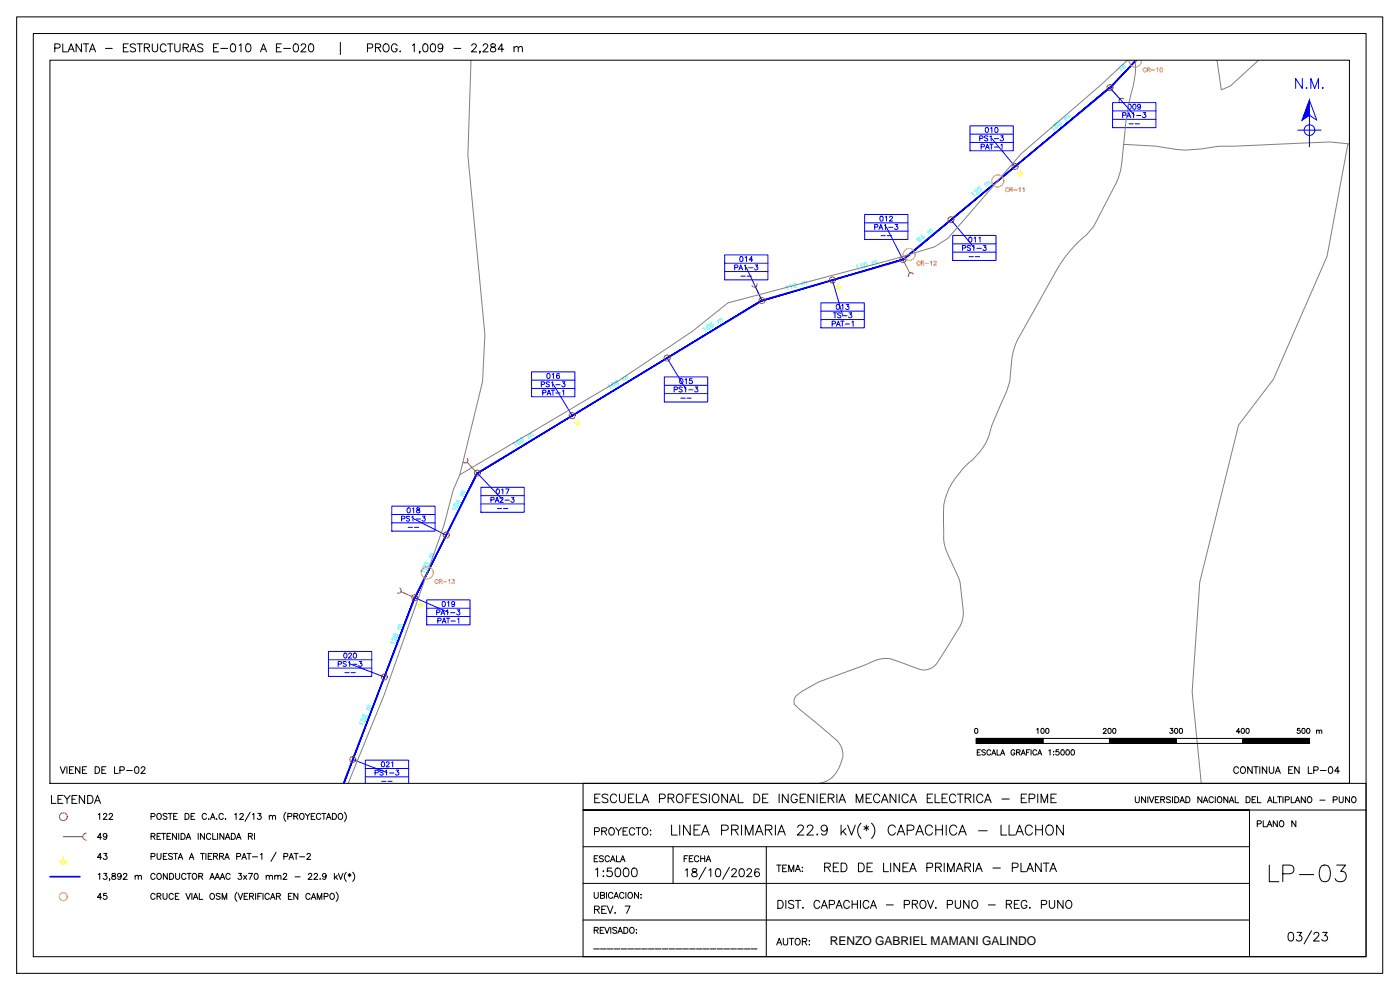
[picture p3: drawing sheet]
<svg xmlns="http://www.w3.org/2000/svg" width="420mm" height="297mm" viewBox="0 0 420 297" stroke-linecap="round" stroke-linejoin="round" font-family="sans-serif">
<!-- layer: RP_CONDUCTOR -->
<path d="M124.4 179.3l-21.4 55.7h.3zM124.4 179.3l.2 .1-21.3 55.6zM143.2 141.9l-18.8 37.4 .2 .1zM143.2 141.9l.2 .2-18.8 37.3zM143.2 141.9l.2 .2 85.2-52zM143.4 142.1l85.2-52 .1 .2zM228.6 90.1l.1 .2 42.2-12.5zM228.7 90.3l42.2-12.5 .1 .2zM270.9 77.8l.1 .2 62-51.8zM271 78l62-51.8 .2 .2zM340.8 18.1l-7.8 8.1 .2 .2zM340.8 18.1h.4l-8 8.3z" fill="#00f" stroke="#00f" stroke-width=".3"/>
<!-- layer: RP_POSTE -->
<g fill="none" stroke="#f00" stroke-width=".3">
<circle cx="333.1" cy="26.3" r=".9"/>
<circle cx="304.6" cy="49.9" r=".9"/>
<circle cx="271" cy="77.9" r=".9"/>
<circle cx="285.4" cy="65.9" r=".9"/>
<circle cx="228.7" cy="90.2" r=".9"/>
<circle cx="249.8" cy="84" r=".9"/>
<circle cx="200.2" cy="107.4" r=".9"/>
<circle cx="171.7" cy="124.7" r=".9"/>
<circle cx="143.3" cy="142" r=".9"/>
<circle cx="124.5" cy="179.3" r=".9"/>
<circle cx="133.9" cy="160.6" r=".9"/>
<circle cx="115.3" cy="203.1" r=".9"/>
<circle cx="105.9" cy="227.9" r=".9"/>
<circle cx="19" cy="245" r="1.17"/>
</g>
<!-- layer: RP_RETENIDA -->
<path d="M333.1 26.3l3 3.4M271 77.9l2 4M226.7 86.1l2 4.1M227.1 85a.79 .79 0 0 1-.4 1.1 .79 .79 0 0 1-1-.4M274.1 82.2a.79 .79 0 0 0-1.1-.3 .79 .79 0 0 0-.3 1.1M140.2 138.7l3.1 3.3M140.2 137.6a.79 .79 0 0 1 0 1.1 .79 .79 0 0 1-1.2 0M119.9 176.5a.79 .79 0 0 1 .5 1 .79 .79 0 0 1-1.1 .4M120.3 177.5l4.2 1.8M19 251h5.8M25.9 250a1.05 1.05 0 0 0-1.1 1 1.05 1.05 0 0 0 1.1 1.1" fill="none" stroke="#f00" stroke-width=".3"/>
<!-- layer: RP_CUADROPOSTE -->
<g fill="none" stroke="#00f" stroke-width=".3">
<path d="M291.1 37.7h13v7.5h-13zM333.1 26.3l7.3 8.3M333.9 30.8h13v7.5h-13zM333.9 33.3h13M333.9 35.8h13M291.1 40.2h13M291.1 42.7h13M297.6 41.5l7 8.5M217.5 76.5h13v7.5h-13zM217.5 79h13M259.5 64.4h13v7.4h-13zM259.5 66.9h13"/>
<path d="M259.5 69.3h13M266 68.1l5 9.8M285.4 65.9l7 8.5M285.9 70.6h13v7.6h-13zM285.9 73.2h13M285.9 75.7h13M217.5 81.5h13M224 80.2l4.7 10M246.4 90.9h13v7.5h-13zM246.4 93.4h13M246.4 95.9h13M249.8 84l3.1 10.6"/>
<path d="M159.5 111.6h13v7.4h-13zM159.5 114.1h13M159.5 116.6h13M166 115.3l5.7 9.4M199.4 113.1h13v7.5h-13zM199.4 115.6h13M199.4 118.1h13M200.2 107.4l5.7 9.4M117.6 151.9h13v7.5h-13zM117.6 154.4h13M117.6 156.9h13M124.1 155.6l9.8 5"/>
<path d="M143.3 142l7.5 8M144.3 146.2h13v7.5h-13zM144.3 148.7h13M144.3 151.2h13M124.5 179.3l10.1 4.4M128.1 180h13v7.5h-13zM98.6 195.5h13v7.5h-13zM98.6 198h13M105.1 199.2l10.2 3.9M128.1 182.5h13M128.1 185h13M98.6 200.5h13"/>
<path d="M105.9 227.9l10.2 3.9M109.6 235v-6.9h13v6.9M109.6 230.6h13M109.6 233.1h13"/>
</g>
<!-- layer: RP_VANO -->
<g fill="none" stroke="#0ff" stroke-width=".3">
<path d="M337.2 19.5a.4 .4 0 0 1-.1 .7 .4 .4 0 0 1-.6-.4 .4 .4 0 0 1 .5-.4l.7 .8-.5 .3M338.5 18.2l.6 .6M338.7 18.1l-.1 .3M339.3 18.1l.3 .2M315.5 38.4l.1-.4 .8 1M316.4 37.3l-.1 .3 .2 .2a.54 .54 0 0 1 .6-.3 .54 .54 0 0 1 .4 .5l-.3 .3h-.4l-.1-.4 .3-.6-.2-.2zM317.7 36.3l-.5 .4 .3 .4a.46 .46 0 0 1 .5-.4 .46 .46 0 0 1 .4 .6 .46 .46 0 0 1-.6 .3M319.4 35.4l.5 .7M319.5 35.6l.4-.5 .6 .6M320.1 35.2l.3-.6 .6 .6M335.5 20.7l.6-.6 .5 1.3M291.7 58.2v-.4l.9 1"/>
<path d="M292.5 57.5v-.4l.6-.1v1.3l.7-.5M293.8 56.1l-.5 .4 .4 .4a.46 .46 0 0 1 .5-.4 .46 .46 0 0 1 .4 .6 .46 .46 0 0 1-.7 .3M295.5 55.2l.6 .7M295.7 55.4l.1-.4 .3-.1 .5 .6M296.2 55l.4-.6 .5 .6M257 79.8l.2-.3 .4 1.2M258.2 79.5l.2-.4 .4 1.3M259.3 79a.59 .59 0 0 1 .8 .3 .59 .59 0 0 1-.5 .8l-.3-.4zM261.7 78.6l.3 .9M261.8 78.9l.5-.4 .3 .8M262.4 78.7l.6-.4 .3 .8M276 71.5a.4 .4 0 0 1-.2 .6 .4 .4 0 0 1-.6-.4 .4 .4 0 0 1 .6-.4l.6 .9-.6 .3"/>
<path d="M277.3 70.9l-.7 .6-.1-1 .8 1M278.3 69.5l.6 .7M278.5 69.7l.3-.5 .6 .6M279 69.3l.1-.4 .2-.1 .6 .5M211 98.6l.1-.4 .7 1.1M212.5 97.5h-.1a.59 .59 0 0 0-.3 .8 .59 .59 0 0 0 .9 .2 .41 .41 0 0 0-.4-.6 .41 .41 0 0 0-.3 .6M213.6 96.9h-.3a.58 .58 0 0 0-.1 .9 .58 .58 0 0 0 .9-.1 .4 .4 0 0 0-.5-.4 .4 .4 0 0 0-.3 .6M215.3 96.2l.4 .7M215.4 96.4l.4-.5 .5 .7M216 96l.4-.4 .5 .6M235.8 86l.3-.4 .3 1.3M237 85.6l.2-.3 .4 1.2"/>
<path d="M238.1 85.1a.59 .59 0 0 1 .9 .4 .59 .59 0 0 1-.5 .7l-.4-.4zM240.6 84.8l.2 .8M240.6 85l.6-.3 .3 .7M241.3 84.8l.2-.3h.3l.3 .7M182.5 115.8l.1-.3 .7 1.1M184.1 114.8h-.3a.58 .58 0 0 0-.1 .9 .58 .58 0 0 0 .9-.1 .4 .4 0 0 0-.6-.4 .4 .4 0 0 0-.2 .6M185.1 114.2l-.1-.1a.59 .59 0 0 0-.3 .8 .59 .59 0 0 0 .9 .2 .4 .4 0 0 0-.4-.5 .4 .4 0 0 0-.4 .5M186.8 113.5l.4 .7M186.9 113.7l.1-.4 .3-.1 .5 .6M187.5 113.3l.1-.4 .3-.1 .5 .7M154.1 133.1l.1-.4 .7 1.1M155.6 132.1l-.1-.1a.59 .59 0 0 0-.3 .8 .59 .59 0 0 0 .8 .2 .4 .4 0 0 0-.3-.5 .4 .4 0 0 0-.4 .5"/>
<path d="M156.7 131.4h-.2a.59 .59 0 0 0-.2 .8 .59 .59 0 0 0 .8 .2 .41 .41 0 0 0-.4-.6 .41 .41 0 0 0-.3 .6M158.3 130.7l.5 .8M158.5 130.9l.4-.4 .5 .6M159 130.6l.2-.4 .3-.1 .4 .7M135.8 152.8v-.4l1.1 .6M136.5 151.2a.64 .64 0 0 1 .8 .1 .64 .64 0 0 1 0 .8 .65 .65 0 0 1-.8-.1 .65 .65 0 0 1 0-.8zM137.9 150.2l-.5 .8-.5-.9 1.2 .6M138.2 148.5l.8 .4M139.3 148.3l-.7-.3-.3 .2 .1 .4M139.6 147.7l-.7-.3-.2 .6M126.4 171.5v-.4l1.1 .6M127.1 169.8a.64 .64 0 0 1 .8 .2 .64 .64 0 0 1 0 .8 .65 .65 0 0 1-.8-.1 .65 .65 0 0 1 0-.9z"/>
<path d="M127.6 168.7l-.3 .5 .5 .3a.46 .46 0 0 1 .3-.6 .46 .46 0 0 1 .6 .4 .46 .46 0 0 1-.5 .5M128.8 167.2l.8 .4M129.9 167l-.7-.3-.3 .2 .1 .4M130.2 166.4l-.7-.3-.2 .6M117.4 193l-.1-.4 1.2 .5M118.3 190.1l-.2 .4 .2 .3 .8-.5a.43 .43 0 0 1 .3 .6 .43 .43 0 0 1-.6 .2l-.1-.8zM119.1 191.6l-.3 .8-.7-1.1-.4 .4 .2 .3M119.3 188.5l.8 .3M120.4 188.2l-.8-.2-.2 .2 .1 .4M120.6 187.6l-.8-.3-.1 .3 .1 .4M108.1 217.3l-.1-.4 1.2 .5M108.3 216.1l.2-.6 .4 .5a.43 .43 0 0 1 .5-.2 .43 .43 0 0 1 .3 .5 .43 .43 0 0 1-.5 .3"/>
<path d="M110 212.8l.8 .3M110.2 214.7l-.3 .8-.6-1.1-.4 .2 .1 .5M111.1 212.5l-.8-.3-.2 .3 .2 .4M111.3 211.8l-.7-.2-.1 .6"/>
</g>
<!-- layer: RP_PTIERRA -->
<g fill="none" stroke="#ff0" stroke-width=".3">
<path d="M305.2 52h2M305.6 52.4h1.3M305.9 52.8h.6M306.2 51v1M250.4 86h2M250.8 86.5h1.3M251.1 86.9h.6M251.4 85.1v.9M172.3 126.7h2M172.7 127.1h1.3M173 127.5h.6M173.3 125.7v1"/>
<path d="M125.1 181.3h2M125.4 181.7h1.3M125.8 182.1h.6M126.1 180.3v1M17.7 258.3h2.6M18.1 258.9h1.7M18.6 259.4h.8M19 257.1v1.2"/>
</g>
<!-- layer: VIAS -->
<path d="M141.4 18.1l-1 28.5 5.1 53.8-.7 14.1-6.8 27.9M338.3 18.1l-7.6 7.1-24.2 20.9-22 25.4-4 2.6-12.6 3.7-49.4 13.1-10.7 8.5-21.9 14.7-47.9 28.3-2 4.6-2.8 10.7-17.9 50.8-10.8 26.5M340.7 18.1a24.7 24.7 0 0 1-1.4 10.6l-1.1 5.8-.6 5.2a74.2 74.2 0 0 1-1.5 12.2l-1.1 3.1-6.8 13-2.1 2.4a37 37 0 0 0-9.1 10.9l-11.7 20.8a18.8 18.8 0 0 0-1.8 7.1l-.5 5.3-1 3-4.4 10.3a17.4 17.4 0 0 1-6.8 11 24 24 0 0 0-7.6 12.7v8.5a11.7 11.7 0 0 0 1.2 6.1l3.7 8.6 .9 7.8a8.7 8.7 0 0 1-.9 5.4l-6.6 10.6a4.8 4.8 0 0 1-6 2.1l-5.5-2a8.7 8.7 0 0 0-7.7-.3l-3.1 1.4-13.5 4.9-5 2.8-1.8 1.4a2.62 2.62 0 0 0-.5 2.5l12.8 10.9a6 6 0 0 1 1.1 7.1 7.7 7.7 0 0 1-6.4 5.7M365.3 18.1l1.2 8.9 2.7-1.1 8.5-7.8M404.5 43.1l-6.2 33.8-16.1 36.9-10.5 13.7-11.6 47.2-2.3 32.9 2.7 27.4M405 43.3l-5.9-.7-28.6 1.3h-4.8a37.9 37.9 0 0 1-18.9-.1l-9.6-.5" fill="none" stroke="#808080" stroke-width=".3"/>
<!-- layer: CRUCES -->
<g fill="none" stroke="#ff7f00" stroke-width=".3">
<path d="M339 18.1a1.79 1.79 0 0 0 1.7 2.1 1.79 1.79 0 0 0 1.8-2.1M131.4 174.1a.44 .44 0 0 0-.5-.2 .44 .44 0 0 0-.3 .4v.3a.43 .43 0 0 0 .3 .5 .43 .43 0 0 0 .5-.3M131.8 174.4h.7l.1-.4-.8-.1v1.2M132.2 174.4l.5 .7M133.1 174.5h1M134.6 174.1l.3-.2v1.2M135.7 173.9h.7l-.4 .4a.4 .4 0 0 1 .3 .7 .4 .4 0 0 1-.7-.2"/>
<circle cx="299.4" cy="54.3" r="1.81"/>
<circle cx="272.8" cy="76.3" r="1.81"/>
<circle cx="128.2" cy="171.8" r="1.81"/>
<circle cx="19" cy="269" r="1.2"/>
</g>
<!-- layer: MARCO -->
<path d="M5 5.1h410v286.9h-410zM10 10.1h400v276.9h-400zM15 18.1h390v216.9h-390z" fill="none" stroke="#000" stroke-width=".3"/>
<!-- layer: NM -->
<g fill="none" stroke="#00f" stroke-width=".3">
<path d="M389.5 39.1h7M393 30.1l2.2 6-2.2-1.5-2.2 1.5zM393 34.6v9.5"/>
<circle cx="393" cy="39" r="1.6"/>
</g>
<path d="M393 30.1v4.5h-1.7zM391.3 34.6l-.5 1.5 2.2-1.5z" fill="#00f" stroke="#00f" stroke-width=".3"/>
<!-- layer: ROTULO -->
<g fill="none" stroke="#000" stroke-width=".3">
<path d="M16.4 14.4h1.1a.64 .64 0 0 0 .6-.6 .64 .64 0 0 0-.6-.6h-1.1v2.4M18.8 13.2v2.4h1.4M20.4 15.6l1-2.4 .9 2.4M20.8 14.8h1.1M24.4 13.2v2.4l-1.6-2.4v2.4M25 13.2h1.6M25.8 13.2v2.4M26.8 15.6l1-2.4 .9 2.4M27.2 14.8h1.1M31.6 14.5h2.1M37 14.3h.9M38.5 13.2h-1.5v2.4h1.5"/>
<path d="M40.7 13.5a.9 .9 0 0 0-.9-.4 .9 .9 0 0 0-.7 .6l.2 .4 1.1 .4 .3 .7a1.07 1.07 0 0 1-1.6 0M41.1 13.2h1.6M41.9 13.2v2.4M43.3 14.3l1.4-.1 .2-.3-.1-.5-.5-.2h-1v2.4M44.1 14.3l.8 1.3M45.7 13.2v1.7a.81 .81 0 0 0 .8 .7 .81 .81 0 0 0 .8-.7v-1.7M49.8 13.7a.88 .88 0 0 0-1-.6 .88 .88 0 0 0-.7 1v.6a.88 .88 0 0 0 .7 .9 .88 .88 0 0 0 1-.6M50.3 13.2h1.6M51.1 13.2v2.4M52.5 13.2v1.7a.8 .8 0 0 0 .7 .7 .8 .8 0 0 0 .8-.7v-1.7M55 14.3l1.3-.1 .3-.3-.1-.5-.5-.2h-1v2.4M55.8 14.3l.8 1.3"/>
<path d="M57 15.6l.9-2.4 .9 2.4M57.4 14.8h1.1M60.9 13.5a.89 .89 0 0 0-.9-.4 .89 .89 0 0 0-.7 .6l.2 .4 1.2 .4 .2 .7a1.05 1.05 0 0 1-1.6 0M64.1 14.3h.9M65.6 13.2h-1.5v2.4h1.5M66.3 14.5h2M69.5 13.3a.76 .76 0 0 1 1.1 .3 1.12 1.12 0 0 1 .1 1.4 1.12 1.12 0 0 1-1.2 .4l-.4-.9zM71.8 13.6l.5-.4v2.4M74 13.3a.76 .76 0 0 1 1.2 .3 1.12 1.12 0 0 1 .1 1.4 1.12 1.12 0 0 1-1.3 .4l-.3-.9zM78.2 15.6l.9-2.4 .9 2.4M78.5 14.8h1.2M83 14.3h.9"/>
<path d="M84.4 13.2h-1.4v2.4h1.4M85.1 14.5h2.1M88.3 13.3a.76 .76 0 0 1 1.2 .3l.1 .6a1.03 1.03 0 0 1-.9 1.4 1.55 1.55 0 0 1-.4-2.3zM90.4 13.7l.2-.4 .7-.1 .4 .2 .1 .5-1.5 1.7h1.6M92.9 13.3a.76 .76 0 0 1 1.1 .3l.1 .6a1.03 1.03 0 0 1-.9 1.4 1.55 1.55 0 0 1-.3-2.3zM102.2 12.7v3.7M110.3 14.4l1.4-.1 .2-.3-.1-.6-.5-.2h-1v2.4M112.7 14.3l1.3-.1 .3-.6-.6-.4h-1v2.4M113.5 14.3l.8 1.3M115.4 13.3a1.19 1.19 0 0 1 1.5 .8 1.19 1.19 0 0 1-.8 1.5 1.25 1.25 0 0 1-1.2-.9 1.25 1.25 0 0 1 .5-1.4zM119.2 13.7a.88 .88 0 0 0-1-.6 .88 .88 0 0 0-.7 1v.6a.86 .86 0 0 0 .8 .9 .86 .86 0 0 0 .9-.9h-.6M120 15.4h.2z"/>
<path d="M123.8 13.6l.5-.4v2.4M126 15.4h-.2h.2l-.2 .6M127.2 13.3a.76 .76 0 0 1 1.1 .3l.1 .6a1.03 1.03 0 0 1-.9 1.4 1.55 1.55 0 0 1-.3-2.3zM129.5 13.3a.76 .76 0 0 1 1.1 .3l.1 .6a1.03 1.03 0 0 1-.9 1.4 1.55 1.55 0 0 1-.3-2.3zM132.9 14a.74 .74 0 0 1-1 .6 .74 .74 0 0 1-.3-1.1 .74 .74 0 0 1 1.2 0 1.28 1.28 0 0 1-.8 2.1l-.5-.4M136.2 14.5h2.1M141.6 13.7l.2-.4 .7-.1 .3 .2 .2 .5-1.5 1.7h1.6M144.1 15.4h-.2h.2l-.2 .6M145 13.7l.2-.4 .7-.1 .4 .2 .1 .5-1.5 1.7h1.6M147.4 13.3a.5 .5 0 0 0 .2 .8 .85 .85 0 0 1 1 .3 .85 .85 0 0 1-.1 1l-.7 .2-.5-.3a.88 .88 0 0 1 .1-.9 .88 .88 0 0 1 .9-.3 .48 .48 0 0 0 .2-.8zM151.2 14.8h-1.7l1.1-1.6v2.4M154.3 14.4l.5-.4 .6 .1 .1 1.5"/>
<path d="M154.3 14v1.6M155.5 14.4l.6-.4 .6 .1 .1 1.5M292.7 218.6a.74 .74 0 0 1 .9 .6 .74 .74 0 0 1-.5 .9l-.6-.3zM175 235h235v52h-235zM293 221.6h20v1.5h-20zM293.3 225.7h.6M294.3 224.9h-1v1.7h1M295.7 225.2l-.4-.3-.6 .3v.3l1 .4v.4l-.4 .3-.6-.3M297.3 225.3a.59 .59 0 0 0-.6-.4 .59 .59 0 0 0-.5 .7v.3a.59 .59 0 0 0 .5 .7 .59 .59 0 0 0 .6-.4M297.6 226.6l.6-1.7 .7 1.7M297.9 226h.7M299.2 224.9v1.7h.9"/>
<path d="M300.3 226.6l.6-1.7 .6 1.7M300.5 226h.8M304.6 225.3a.59 .59 0 0 0-.7-.4 .59 .59 0 0 0-.5 .7v.3a.57 .57 0 0 0 .6 .7 .57 .57 0 0 0 .6-.7h-.4M305.1 225.7l.9-.1 .1-.5-1-.2v1.7M305.6 225.7l.6 .9M306.5 226.6l.6-1.7 .6 1.7M306.7 226h.8M308.1 225.7h.6M309.1 224.9h-1v1.7M309.4 224.9v1.7M311.1 225.3a.59 .59 0 0 0-.7-.4 .59 .59 0 0 0-.4 .7v.3a.59 .59 0 0 0 .4 .7 .59 .59 0 0 0 .7-.4M311.4 226.6l.6-1.7 .6 1.7"/>
<path d="M311.7 226h.7M313 221.6h20v1.5h-20zM314.8 225.3l.4-.4v1.7M316.2 225.5h.1M316.2 226.4h.1M317.7 224.9h-.7l-.1 .7a.57 .57 0 0 1 .9 0 .57 .57 0 0 1-.2 .9 .57 .57 0 0 1-.8-.2M318.6 225a.79 .79 0 0 1 .9 .6 .79 .79 0 0 1-.5 1l-.6-.3-.1-.7zM320.1 225a.79 .79 0 0 1 .9 .6 .79 .79 0 0 1-.5 1l-.5-.3-.1-.7zM321.6 225a.79 .79 0 0 1 1 .6 .79 .79 0 0 1-.6 1l-.5-.3-.1-.7zM333 221.6h20v1.5h-20zM340.7 239v1.3l.5 .5 .6-.2 .1-1.6M343.8 239v1.8l-1.2-1.8v1.8"/>
<path d="M344.5 239v1.8M344.9 239l.7 1.8 .7-1.8M346.7 239.9h.7M347.8 239h-1.1v1.8h1.1M348.4 239.9l1-.1 .1-.6-1.1-.2v1.8M349 239.9l.5 .9M351.3 239.3l-.5-.3-.6 .1v.6l.9 .4 .2 .5-.5 .2-.7-.2M351.9 239v1.8M352.6 239h.5a.95 .95 0 0 1 .7 .9 .95 .95 0 0 1-.7 .9h-.5zM353 221.6h20v1.5h-20zM355.9 239h.6a.95 .95 0 0 1 .6 .9 .95 .95 0 0 1-.6 .9h-.6zM360.7 239v1.8l-1.2-1.8v1.8"/>
<path d="M364.1 239.5a.66 .66 0 0 0-.7-.5 .66 .66 0 0 0-.6 .7v.5a.67 .67 0 0 0 .6 .6 .67 .67 0 0 0 .7-.4M364.7 239v1.8M365.5 239.3l.2-.2a.84 .84 0 0 1 1 .8 .84 .84 0 0 1-1 .9l-.4-.6zM368.5 239v1.8l-1.2-1.8v1.8M370.7 239v1.8h1.1M373 221.6h20v1.5h-20zM374 239h.6a.97 .97 0 0 1 .6 .9 .97 .97 0 0 1-.6 .9h-.6zM375.8 239.9h.7M376.9 239h-1.1v1.8h1.1M377.4 239v1.8h1M382.2 239v1.8h1M383.4 239h1.2"/>
<path d="M384 239v1.8M385 239v1.8M385.7 240l1.1-.1v-.7l-1.1-.2v1.8M387.5 239v1.8h1.1M391.7 239v1.8l-1.2-1.8v1.8M392.7 239.1a.84 .84 0 0 1 1 .8 .84 .84 0 0 1-1 .9l-.4-.6zM400.1 240l1.1-.1v-.7l-1.1-.2v1.8M401.9 239v1.3l.5 .5 .6-.2 .1-1.6M405 239v1.8l-1.2-1.8v1.8M406 239.1a.84 .84 0 0 1 1 .8 .84 .84 0 0 1-1 .9l-.4-.6zM175 254h200M201.5 247.6v3h1.8"/>
<path d="M202 254v11.1M204 247.6v3M207.1 247.6v3l-2-3v3M208.3 249h1.1M210.1 247.6h-1.8v3h1.8M210.5 250.6l1.2-3 1.1 3M211 249.5h1.4M216.6 249.1l1.7-.1a.79 .79 0 0 0 .2-.9 .79 .79 0 0 0-.7-.5h-1.2v3M219.6 249l1.7-.2 .3-.4-.2-.6-.6-.2h-1.2v3M220.6 249l1 1.6M222.5 247.6v3M223.7 250.6v-3l1.1 3 1.2-3v3"/>
<path d="M226.7 250.6l1.1-3 1.2 3M227.1 249.5h1.5M229.7 249l1.7-.2 .3-.4-.1-.6-.6-.2h-1.3v3M230 254v33M230.7 249l1 1.6M232.7 247.6v3M233.4 250.6l1.1-3 1.2 3M233.8 249.5h1.5M239.4 248.3l.2-.5 .4-.2 .8 .1a.66 .66 0 0 1 .2 1l-1.7 1.9h2M242.3 248.3l.1-.5 .4-.2 .9 .1a.66 .66 0 0 1 .1 1l-1.7 1.9h2M245.3 250.3v.3zM248.3 248.5a.93 .93 0 0 1-1.3 .9 .93 .93 0 0 1-.4-1.5 .93 .93 0 0 1 1.5 .1 2.71 2.71 0 0 1-.3 2.4 .87 .87 0 0 1-1.3-.3"/>
<path d="M252.4 247.6v3M253 249.4l1 1.2M253.8 248.5l-1.4 1.5M254.4 247.6l1.1 3 1.2-3M258.4 247a3.1 3.1 0 0 0 0 4.6M259.3 248l1.4 .8M260 247.6v1.7M260.7 248l-1.4 .8M261.6 247a3.1 3.1 0 0 1 0 4.6M268.7 248.3a1.1 1.1 0 0 0-1.3-.8 1.1 1.1 0 0 0-.8 1.2 1.32 1.32 0 0 0 .2 1.4 1.32 1.32 0 0 0 1.5 .3l.4-.6M269.3 250.6l1.1-3 1.1 3M269.7 249.5h1.4"/>
<path d="M272.3 249.1h1.3a.78 .78 0 0 0 .7-.8 .78 .78 0 0 0-.7-.7h-1.3v3M274.8 250.6l1.2-3 1.1 3M275.3 249.5h1.4M279.8 248.3a1.1 1.1 0 0 0-1.2-.8 1.1 1.1 0 0 0-.9 1.2 1.31 1.31 0 0 0 .3 1.4 1.31 1.31 0 0 0 1.4 .3l.4-.6M280.8 249h2M280.8 247.6v3M282.8 247.6v3M284 247.6v3M287.1 248.3a1.1 1.1 0 0 0-1.2-.8 1.1 1.1 0 0 0-.9 1.2 1.31 1.31 0 0 0 .3 1.4 1.31 1.31 0 0 0 1.4 .3l.4-.6M287.7 250.6l1.1-3 1.2 3M288.1 249.5h1.5M293.7 249.3h2.6"/>
<path d="M300.4 247.6v3h1.7M302.8 247.6v3h1.7M304.8 250.6l1.2-3 1.1 3M305.3 249.5h1.4M309.8 248.3a1.1 1.1 0 0 0-1.2-.8 1.1 1.1 0 0 0-.9 1.2 1.31 1.31 0 0 0 .3 1.4 1.31 1.31 0 0 0 1.4 .3l.4-.6M310.8 249h2M310.8 247.6v3M312.8 247.6v3M314.1 248a1.1 1.1 0 0 1 1.3-.4 1.1 1.1 0 0 1 .7 1.1 1.32 1.32 0 0 1-.3 1.4 1.32 1.32 0 0 1-1.4 .3 1.85 1.85 0 0 1-.3-2.4zM319.1 247.6v3l-2-3v3M354.1 240.8l.7-1.8 .7 1.8M354.4 240.2h.8"/>
<path d="M361.1 240.8l.7-1.8 .7 1.8M361.4 240.2h.8M368.9 240.8l.7-1.8 .7 1.8M369.2 240.2h.8M380.4 240.8l.7-1.8 .7 1.8M380.7 240.2h.8M388.7 240.8l.7-1.8 .7 1.8M389 240.2h.8M396.1 240.1h1.5M410 243h-235h200v44M175 276h200M175 265.1h200"/>
<path d="M178.3 267.7v1.3l.5 .5 .7-.2v-1.6M178.3 279.1l1.1-.1 .1-.6-1.2-.2v1.8M178.9 279.1l.6 .9M180.1 279.1h.7M180.2 268.6l1.1-.1v-.6l-1.1-.2v1.8l1.1-.1 .1-.4-.4-.4M181.3 278.2h-1.2v1.8h1.2M181.5 278.2l.7 1.8 .7-1.8M182 267.7v1.8M183.3 278.2v1.8M183.9 268.2a.66 .66 0 0 0-.8-.5 .66 .66 0 0 0-.5 .7 .74 .74 0 0 0 .2 1 .74 .74 0 0 0 1-.1l.1-.2M184.2 269.5l.7-1.8 .7 1.8M184.5 269h.9"/>
<path d="M185.1 278.5l-.4-.3-.8 .3 .2 .4 1 .6v.3l-.4 .2-.8-.2M185.7 279.4h.9M187.2 268.2a.66 .66 0 0 0-.7-.5 .66 .66 0 0 0-.6 .7 .74 .74 0 0 0 .3 1 .74 .74 0 0 0 1-.1v-.2M187.2 278.2h.6a.95 .95 0 0 1 .7 .9 .95 .95 0 0 1-.7 .9h-.6zM187.8 267.7v1.8M188.8 267.8a.84 .84 0 0 1 1 .8 .84 .84 0 0 1-1 .9l-.4-.6zM189.3 278.3a.84 .84 0 0 1 1.1 .8 .84 .84 0 0 1-1.1 .9l-.3-.6zM190.9 278.9h.2zM190.9 280h.2zM191.6 267.7v1.8l-1.2-1.8v1.8M192.3 268.4h.2zM192.3 269.5h.2z"/>
<path d="M205.7 261.1l.5-.4v2.3M207.8 260.8a.49 .49 0 0 0 .3 .8l.4 .1a.69 .69 0 0 1 .7 .6 .69 .69 0 0 1-.6 .7h-.4a.69 .69 0 0 1-.6-.7 .69 .69 0 0 1 .7-.6l.4-.1a.47 .47 0 0 0 .3-.8zM211.8 260.2l-2 3.6M212.7 261.1l.6-.4v2.3M215 260.8a.8 .8 0 0 1 1.2 .3 1.13 1.13 0 0 1 .1 1.3 1.13 1.13 0 0 1-1.3 .5 1.88 1.88 0 0 1 0-2.1zM218.9 260.2l-2 3.6M219.6 261.2l.5-.5h.4l.5 .4-.4 .8-1.1 1.1h1.6M222.1 260.8a.8 .8 0 0 1 1.2 .3 1.13 1.13 0 0 1 .1 1.3 1.13 1.13 0 0 1-1.3 .5l-.3-.9zM224.2 261.2l.4-.5h.5l.5 .4-.4 .8-1.1 1.1h1.6M227.8 261a.7 .7 0 0 0-1-.2 1.36 1.36 0 0 0 .5 2.2 .75 .75 0 0 0 .7-.7 .75 .75 0 0 0-.8-.7 .75 .75 0 0 0-.7 .6M185.4 280l.7-1.8 .7 1.8"/>
</g>
<!-- layer: 0 -->
<g fill="#000" stroke="#000" stroke-width=".3">
<path d="M293 221.6l20 1.5v-1.5zM293 221.6l20 1.5h-20z"/>
<path d="M333 221.6l20 1.5v-1.5zM333 221.6l20 1.5h-20z"/>
<path d="M373 221.6l20 1.5v-1.5zM373 221.6l20 1.5h-20z"/>
</g>
<!-- layer: RP_LEYENDA -->
<g fill="none" stroke="#000" stroke-width=".3">
<path d="M45.3 245l1.1-.1v-.7l-1.1-.1v1.8M45.3 250.9l1.1-.1v-.6l-1.1-.2v1.8M45.3 257l1.1-.1v-.7l-1.1-.1v1.8M45.9 250.9l.6 .9M47.1 256.1v1.2l.5 .6 .6-.3 .1-1.5M47.1 250.9h.7M47.2 244.3l.2-.2a.84 .84 0 0 1 1 .9 .84 .84 0 0 1-1 .8l-.3-.6zM48.2 250h-1.1v1.8h1.1M48.5 250h1.2M49 256.9h.7M49.1 250v1.8M50.1 244.3l-.4-.2-.8 .2 .2 .4 .9 .5 .1 .4-.4 .3-.8-.3"/>
<path d="M50.1 256.1h-1.1v1.8h1.1M50.1 250.9h.7M50.5 244.1h1.2M51.1 244.1v1.8M51.2 250h-1.1v1.8h1.1M51.8 256.3l-.5-.2-.7 .2 .1 .4 1 .5-.1 .6-.6 .1-.4-.3M52.1 244.9h.7M52.1 256.1h1.2M52.7 256.1v1.8M53 250v1.8l-1.2-1.8v1.8M53.2 244.1h-1.1v1.8h1.1M53.5 257.9l.7-1.8 .6 1.8"/>
<path d="M53.6 250v1.8M53.7 257.2h.9M54.3 250h.6a.95 .95 0 0 1 .7 .9 .95 .95 0 0 1-.7 .9h-.6zM55.5 244.1h.6a.96 .96 0 0 1 .7 .9 .96 .96 0 0 1-.7 .9h-.6zM55.9 251.8l.7-1.8 .6 1.8M56.1 251.3h.9M56.8 257.9l.7-1.8 .7 1.8M57.1 257.2h.8M57.3 244.9h.7M58.4 244.1h-1.1v1.8h1.1M59.5 250v1.8M60.2 256.1h1.2"/>
<path d="M60.8 256.1v1.8M61.4 250v1.8l-1.2-1.8v1.8M61.8 256.1v1.8M62 244.5a.67 .67 0 0 0-.8-.4 .67 .67 0 0 0-.5 .6 .75 .75 0 0 0 .2 1 .75 .75 0 0 0 1-.1l.1-.2M62.5 256.9h.7M62.6 245.8h.1zM63.2 245.9l.6-1.8 .7 1.8M63.2 250.5a.67 .67 0 0 0-.7-.5 .67 .67 0 0 0-.5 .7v.5a.67 .67 0 0 0 .5 .6 .67 .67 0 0 0 .7-.4M63.4 245.2h.9M63.6 256.1h-1.1v1.8h1.1M63.8 250v1.8h1.1M64.1 256.9l1-.1 .1-.6-1.1-.1v1.8"/>
<path d="M64.7 256.9l.6 1M65 245.8h.1zM65.3 250v1.8M65.9 256.9l1-.1 .1-.6-1.1-.1v1.8M66.5 256.9l.6 1M67 244.5a.67 .67 0 0 0-.7-.4 .67 .67 0 0 0-.6 .6 .75 .75 0 0 0 .2 1 .75 .75 0 0 0 1-.1l.1-.2M67.2 250v1.8l-1.2-1.8v1.8M67.4 257.9l.7-1.8 .7 1.8M67.6 245.8h.2zM67.6 251.8l.7-1.8 .7 1.8M67.7 257.2h.9M67.9 251.3h.8"/>
<path d="M69.4 250h.6a.97 .97 0 0 1 .6 .9 .97 .97 0 0 1-.6 .9h-.6zM70.4 244.4l.5-.3v1.8M71 251.8l.6-1.8 .7 1.8M71 257l1.1-.1 .1-.7-1.2-.1v1.8M71.2 251.3h.9M72 244.5l.3-.4 .7 .3-1.1 1.5h1.2M72.6 257.9l.7-1.8 .7 1.8M72.8 257.2h.9M74.1 256.1h1.2M74.5 250.9l1.1-.1 .1-.6-1.2-.2v1.8M74.7 256.1v1.8M75.1 243.7l-1.6 2.8"/>
<path d="M75.2 250.9l.6 .9M75.8 244.4l.4-.3v1.8M75.8 257.1h1.5M76.4 250v1.8M77.4 244.1h.9l-.5 .6a.6 .6 0 0 1 .6 .6 .6 .6 0 0 1-.5 .6 .6 .6 0 0 1-.7-.4M78.2 256.4l.4-.3v1.8M80.8 245l.4-.3h.5l.1 1.2M80.8 244.7v1.2M81.8 245l.4-.3h.4l.1 1.2M82.9 255.7l-1.6 2.8M85.2 257l1-.1 .1-.7-1.1-.1v1.8M85.8 243.7a1.88 1.88 0 0 0 0 2.8"/>
<path d="M86.4 245l1-.1 .1-.7-1.1-.1v1.8M86.7 257.9l.7-1.8 .7 1.8M87 257.2h.8M88.2 244.9l1-.1 .1-.6-1.1-.1v1.8M88.3 256.1h1.2M88.8 244.9l.6 1M88.9 256.1v1.8M89.9 257.1h1.5M90.1 244.3l.2-.2a.84 .84 0 0 1 1 .9 .84 .84 0 0 1-1 .8l-.4-.6zM91.6 244.1l.7 .8v1M92.1 256.5l.4-.4h.5l.2 .3-.3 .6-.8 .9h1.1M93 244.1l-.7 .8"/>
<path d="M93.4 244.9h.7M94.5 244.1h-1.1v1.8h1.1M96.2 244.5a.67 .67 0 0 0-.7-.4 .67 .67 0 0 0-.5 .6 .75 .75 0 0 0 .2 1 .75 .75 0 0 0 1-.1v-.2M96.6 244.1h1.2M97.2 244.1v1.8M98 245.9l.6-1.8 .7 1.8M98.2 245.2h.9M99.8 244.1h.6a.95 .95 0 0 1 .6 .9 .95 .95 0 0 1-.6 .9h-.6zM101.6 244.3l.2-.2a.84 .84 0 0 1 1.1 .9 .84 .84 0 0 1-1.1 .8l-.3-.6zM103.4 243.7a1.88 1.88 0 0 1 0 2.8M29.5 262.4l.4-.3v1.7M31.1 262.1h1l-.5 .6a.6 .6 0 0 1 .4 1 .6 .6 0 0 1-1-.2"/>
<path d="M32.9 263.8h-.1h.1l-.1 .4M33.7 262.1v.5l.8 .3 .2 .4a.63 .63 0 0 1-.5 .6 .63 .63 0 0 1-.7-.4l.3-.6 .8-.4v-.4zM36.4 262.6a.56 .56 0 0 1-.8 .5 .56 .56 0 0 1-.2-.9 .56 .56 0 0 1 .9 .1l.1 .3a.85 .85 0 0 1-.7 1.2l-.4-.2M37 262.5l.4-.4h.3l.4 .3-.3 .6-.8 .8h1.2M40.6 263l.4-.4 .4 .1 .1 1.1M40.6 262.6v1.2M41.5 263l.4-.4 .5 .1v1.1M46.5 262.5a.65 .65 0 0 0-.7-.5 .65 .65 0 0 0-.5 .7v.5a.65 .65 0 0 0 .5 .7 .65 .65 0 0 0 .7-.5M46.5 268.5a.65 .65 0 0 0-.7-.5 .65 .65 0 0 0-.5 .7v.5a.65 .65 0 0 0 .5 .7 .65 .65 0 0 0 .7-.5M47.1 268.9l1.1-.1v-.6l-1.1-.2v1.9M47.4 262.1a.84 .84 0 0 1 1 .8 .84 .84 0 0 1-1 .9l-.3-.6zM47.7 268.9l.6 1"/>
<path d="M48.9 268v1.3l.5 .6 .6-.3 .1-1.6M50.2 262.1v1.7l-1.2-1.7v1.7M50.9 262.1h.6a.95 .95 0 0 1 .6 .8 .95 .95 0 0 1-.6 .9h-.6zM52 268.5a.65 .65 0 0 0-.7-.5 .65 .65 0 0 0-.6 .7v.5a.65 .65 0 0 0 .6 .7 .65 .65 0 0 0 .7-.5M52.6 268.9h.7M52.7 262.1v1.2l.5 .5 .6-.2 .1-1.5M53.7 268h-1.1v1.9h1.1M55.8 262.5a.67 .67 0 0 0-.8-.5 .67 .67 0 0 0-.5 .7v.5a.67 .67 0 0 0 .5 .7 .67 .67 0 0 0 .8-.5M55.8 268l.7 1.9 .6-1.9M56.1 262.1h1.2M56.7 262.1v1.7M57.6 268v1.9"/>
<path d="M57.8 262.3l.2-.2a.84 .84 0 0 1 1.1 .8 .84 .84 0 0 1-1.1 .9l-.3-.6zM58 269.9l.7-1.9 .7 1.9M58.3 269.2h.8M59.6 262.9l1.1-.1 .1-.6-1.2-.1v1.7M59.8 268v1.9h1.1M60.2 262.9l.7 .9M63 263.8l.7-1.7 .7 1.7M63.2 263.3h.9M63.3 268.1a.84 .84 0 0 1 1.1 .9 .84 .84 0 0 1-1.1 .8l-.3-.6zM64.5 263.8l.7-1.7 .7 1.7M64.8 263.3h.8M66.1 263.8l.7-1.7 .6 1.7"/>
<path d="M66.1 268.3l-.5-.3-.7 .3 .1 .4 1.1 .6v.3l-.5 .3-.7-.3M66.3 263.3h.9M66.7 269.9v-1.9l.7 1.9 .7-1.9v1.9M69.1 262.5a.65 .65 0 0 0-.8-.5 .65 .65 0 0 0-.5 .7v.5a.65 .65 0 0 0 .5 .7 .65 .65 0 0 0 .8-.5M71.1 267.7a1.88 1.88 0 0 0 0 2.8M71.5 268l.7 1.9 .6-1.9M71.6 262.1h.9l-.5 .6a.6 .6 0 0 1 .4 1 .6 .6 0 0 1-1-.2M73.1 262.6l.9 1.2M73.3 268.9h.7M74 262.6l-.9 1.2M74.4 268h-1.1v1.9h1.1M74.5 262.1h1.3l-.9 1.7"/>
<path d="M74.9 268.9l1-.1 .1-.6-1.1-.2v1.9M75.5 268.9l.6 1M76.5 262.1h.3a.93 .93 0 0 1 .7 .8 .93 .93 0 0 1-.7 .9 1.12 1.12 0 0 1-.3-1.7zM76.7 268v1.9M77.4 268.9h.7M78.5 268h-1.1v1.9M78.9 268v1.9M79.9 263l.4-.4 .4 .1 .1 1.1M79.9 262.6v1.2M80.8 263l.4-.4 .5 .1 .1 1.1M80.8 268.5a.66 .66 0 0 0-.7-.5 .66 .66 0 0 0-.6 .7 .74 .74 0 0 0 .3 1 .74 .74 0 0 0 .9-.1l.1-.2M81.2 269.9l.7-1.9 .6 1.9"/>
<path d="M81.4 269.2h.9M82.4 263l.5-.4 .4 .1 .1 1.1M82.4 262.6v1.2M83 268.9l1-.1 .1-.6-1.1-.2v1.9M83.4 263l.4-.4 .4 .1 .1 1.1M83.6 268.9l.6 1M85 262.5l.4-.4h.5l.1 .3-.2 .6-.9 .8h1.2M86.6 268.9h.6M87.7 268h-1.1v1.9h1.1M88.5 263.1h1.6M89.4 268v1.9l-1.2-1.9v1.9M92.6 262.5l.3-.4h.5l.2 .3-.3 .6-.8 .8h1.2"/>
<path d="M93.1 268.5a.66 .66 0 0 0-.8-.5 .66 .66 0 0 0-.5 .7 .74 .74 0 0 0 .2 1 .74 .74 0 0 0 1-.1l.1-.2M93.4 269.9l.7-1.9 .7 1.9M93.7 269.2h.8M94.3 262.5l.3-.4h.5l.2 .3-.3 .6-.8 .8h1.2M95.2 269.9v-1.9l.7 1.9 .7-1.9v1.9M96 263.8h.2zM97.3 269l1-.1 .1-.7-1.1-.2v1.9M97.9 262.6a.56 .56 0 0 1-.8 .5 .56 .56 0 0 1-.2-.9 .56 .56 0 0 1 .9 .1l.1 .3a.85 .85 0 0 1-.7 1.2l-.4-.2M99.2 268.3l.1-.2a.83 .83 0 0 1 1.1 .9 .83 .83 0 0 1-1.1 .8l-.3-.6zM100.4 262.1v1.7M100.7 263.2l.6 .6M100.9 267.7a1.88 1.88 0 0 1 0 2.8"/>
<path d="M101.2 262.6l-.8 .9M101.6 262.1l.6 1.7 .7-1.7M103.9 261.7a1.85 1.85 0 0 0 0 2.7M104.5 262.3l.8 .5M104.9 262.1v1M105.3 262.3l-.8 .5M105.8 261.7a1.81 1.81 0 0 1 0 2.7"/>
</g>
<!-- layer: RP_CONDUCTOR -->
<path d="M15 263h9" fill="none" stroke="#00f" stroke-width=".51"/>
<text font-size="8.8" x="379.6" y="265.6">LP-03</text>
<text font-size="7.5" x="385.2" y="284.3">03/23</text>
<text font-size="6.6" fill="#00f" x="387.7" y="27.9">N.M.</text>
<g font-size="5.7">
<text x="14.1" y="242.4">LEYENDA</text>
<text x="177.1" y="242">ESCUELA PROFESIONAL DE INGENIERIA MECANICA ELECTRICA - EPIME</text>
<text x="177.1" y="251.9">PROYECTO:</text>
<text x="246.2" y="262.8">RED DE LINEA PRIMARIA - PLANTA</text>
<text x="177.4" y="264.2">1:5000</text>
<text x="232.1" y="273.8">DIST. CAPACHICA - PROV. PUNO - REG. PUNO</text>
</g>
<g font-size="5.3">
<text x="231.8" y="262.8">TEMA:</text>
<text x="177.1" y="275.2">REV. 7</text>
</g>
<g font-size="4.9" fill="#00f">
<text x="262.8" y="67.7">012</text>
<text x="249.8" y="94.2">013</text>
<text x="147.8" y="149.6">017</text>
<text x="121" y="155.2">018</text>
<text x="113.2" y="231.4">021</text>
</g>
<g font-size="4.9">
<text x="16.9" y="233.2">VIENE DE LP-02</text>
<text x="369" y="233.2">CONTINUA EN LP-04</text>
<text x="28.2" y="246.9">122</text>
<text x="376.1" y="249.4">PLANO N</text>
<text x="27.9" y="252.9">49</text>
<text x="27.9" y="258.9">43</text>
<text x="177.1" y="259.6">ESCALA</text>
<text x="204.3" y="259.6">FECHA</text>
<text x="27.9" y="270.9">45</text>
<text x="231.8" y="284.7">AUTOR:</text>
</g>
<text font-size="4.4" fill="#ff7f00" x="341.8" y="22.9">CR-10</text>
<g font-size="4.4" fill="#00f">
<text x="337.3" y="33.9">009</text>
<text x="294.6" y="40.9">010</text>
<text x="293.2" y="45.9">PAT-1</text>
<text x="289.6" y="73.7">011</text>
<text x="220.8" y="79.7">014</text>
<text x="248.7" y="96.7">TS-3</text>
<text x="161.2" y="117.1">PS1-3</text>
<text x="163" y="114.7">016</text>
<text x="202.8" y="116.4">015</text>
<text x="131.6" y="183.1">019</text>
<text x="130.2" y="188">PAT-1</text>
<text x="102" y="198.6">020</text>
</g>
<g font-size="4.4">
<text x="310.1" y="221.2">100</text>
<text x="329.8" y="221.2">200</text>
<text x="350" y="221.2">300</text>
<text x="369.7" y="221.2">400</text>
<text x="388.1" y="221.2">500 m</text>
</g>
<g font-size="4" fill="#ff7f00">
<text x="300.6" y="58.6">CR-11</text>
<text x="274.1" y="80.8">CR-12</text>
</g>
<text font-size="3.6" x="249" y="283.5">RENZO GABRIEL MAMANI GALINDO</text>
<g font-size="2.6" fill="#00f">
<text x="337.6" y="38.5">--</text>
<text x="263.2" y="72">--</text>
<text x="221.2" y="84">--</text>
<text x="289.6" y="78.3">--</text>
<text x="203.2" y="120.6">--</text>
<text x="148.2" y="153.8">--</text>
<text x="121.4" y="159.5">--</text>
<text x="102.3" y="203.2">--</text>
<text x="113.2" y="235.7">--</text>
</g>
<text font-size="2.6" x="177.1" y="286.1">________________________</text>
</svg>
